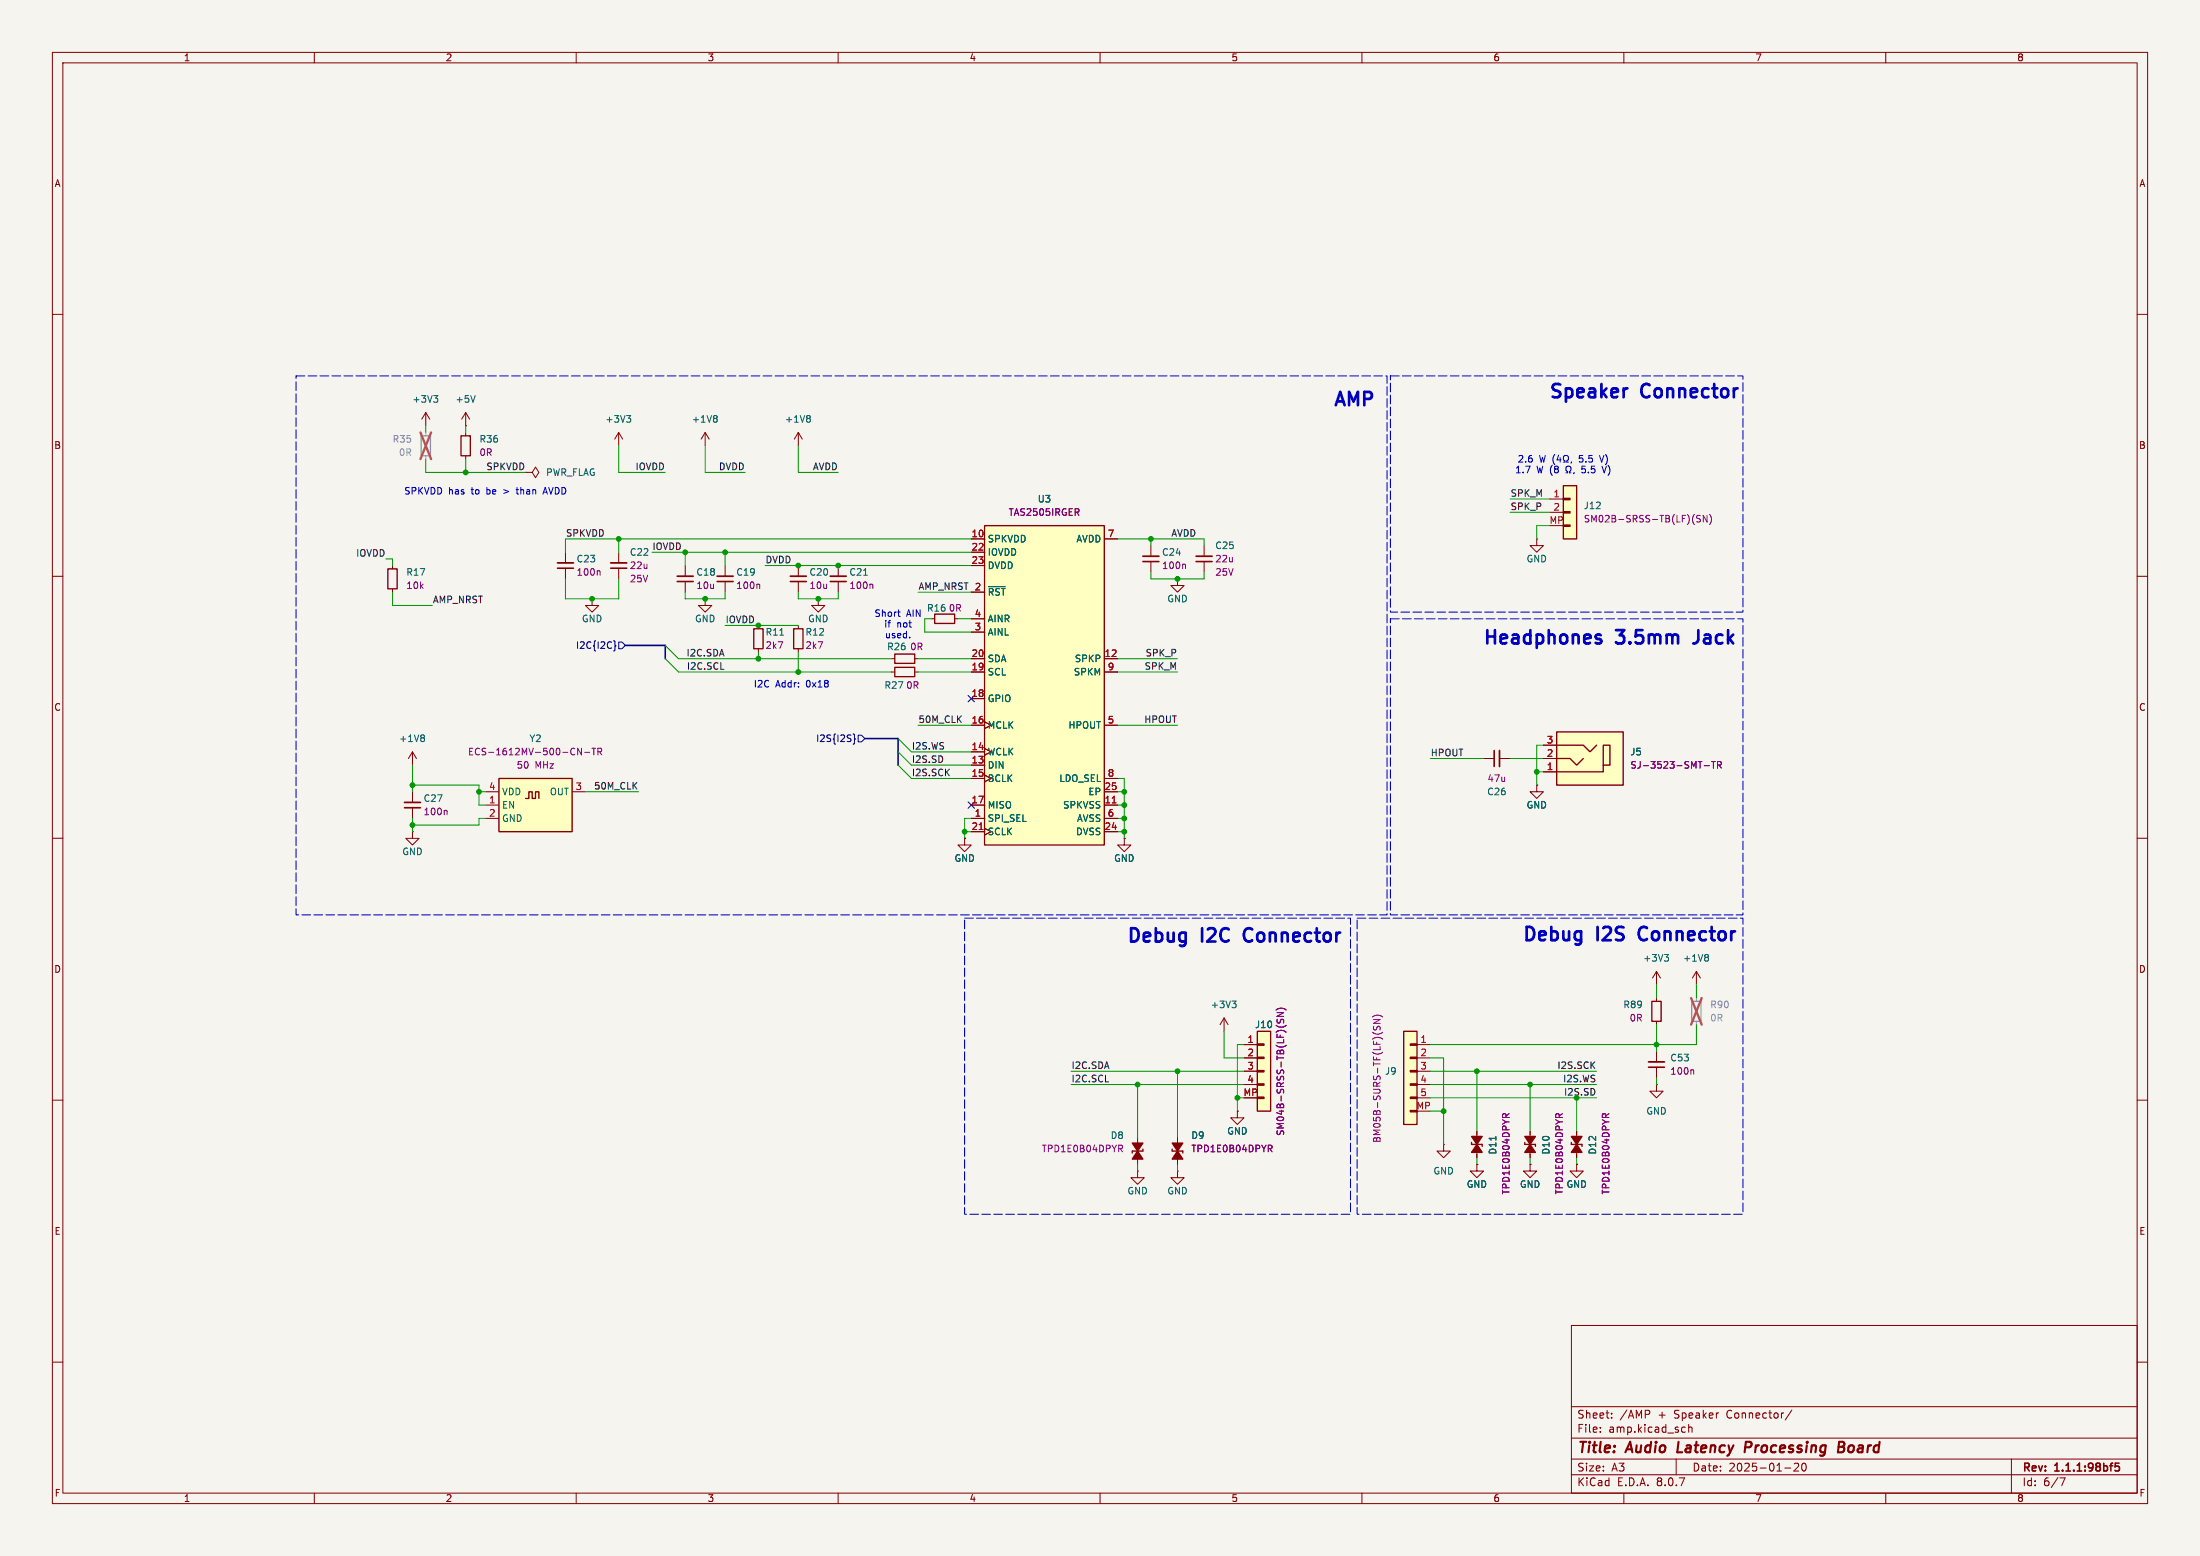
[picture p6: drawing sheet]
<svg xmlns="http://www.w3.org/2000/svg" width="420mm" height="297mm" viewBox="0 0 420 297" stroke-linecap="round" stroke-linejoin="round" font-family="sans-serif">
<path d="M0 0h420v297h-420z" fill="#f5f4ef" stroke="#f5f4ef" stroke-width=".19"/>
<g fill="none" stroke="#840000" stroke-width=".19">
<path d="M10 10h400v277h-400zM12 12h396v273h-396zM60 10v2M110 10v2M160 10v2M210 10v2M260 10v2M310 10v2M360 10v2M10 60h2M81.3 78.7v2.6M81.3 78.7l-.8 1.3"/>
<path d="M81.3 78.7l.7 1.3M408 60h2M10 110h2M160 108v2M160 111v2M177.8 118.1h.6M182.2 118.1h.7M224.8 110.5v1.3h1.3l-1.3 1.2-1.3-1.2h1.3M224.8 110.5h.1M229.9 104.1v2.1M229.9 107.2v2M293.4 102.9v1.2h1.2l-1.2 1.3-1.3-1.3h1.3"/>
<path d="M293.4 102.9h.1M408 110h2M170.2 128.3h.6M170.2 125.7h.6M174.6 128.3h.7M174.6 125.7h.7M10 160h2M78.7 158.8v1.2h-1.2l1.2 1.3 1.3-1.3h-1.3M78.7 158.8h.1M78.7 151.1v2.1M78.7 154.2v2M283.2 144.8h2"/>
<path d="M286.3 144.8h2M408 160h2M10 210h2M408 210h2M300 253h108v32h-108zM10 260h2M300 278.5h108M300 274.5h108M300 268.5h108M305.5 273.2v.2M305.5 272.5v.1M307.7 270.5v.2"/>
<path d="M307.7 269.8v.1M320 278.5v3M321.6 272.4l.1 .1M321.7 273.3l-.1 .1M322.4 271.9v1.5M322.4 272.5l.2-.1 .3 .1 .1 .9M342.1 269.1l-1.3 1.9M343.3 279.4v.5l-.9 .9h1M344.1 279.4a.81 .81 0 0 0 .3 1.4l.3-.2 .1-.4-.1-.8M384 278.5v6.5M408 260h2M60 285v2"/>
<path d="M110 285v2M160 285v2M210 285v2M260 285v2M300 281.5h108M310 285v2M340.7 280.2h1.2M360 285v2M393.2 282.1h1l-.6 1.5"/>
</g>
<path d="M158.5 111h3M228.3 107.2h3.1M77.2 154.2h3.1M285.2 143.3v3M404.5 279.3h-.7v.7l.2-.1h.5l.1 .2-.1 .5-.2 .2-.5-.2" fill="none" stroke="#840000" stroke-width=".3"/>
<path d="M320.4 275.2l-.2 2h.9M334.1 275.2h-.8l-.3 2M334.1 276.2l-.9 .1M351 276.2h.7M351.1 275.2l.9 .1a.51 .51 0 0 1 .1 .5 .51 .51 0 0 1-.4 .4l.2 .1a.58 .58 0 0 1-.3 .9h-.7z" fill="none" stroke="#840000" stroke-width=".4"/>
<path d="M178.4 117.2h3.8v1.8h-3.8zM170.8 127.4h3.8v1.8h-3.8zM170.8 124.8h3.8v1.8h-3.8z" fill="none" stroke="#840000" stroke-width=".25"/>
<path d="M158.5 110h3M228.3 106.2h3.1M77.2 153.2h3.1M286.3 143.3v3" fill="none" stroke="#840000" stroke-width=".33"/>
<path d="M82.8 75.5h.8l-.4 .5M83.3 76l.3 .2v.3l-.3 .3M164.9 109.8h.7" fill="none" stroke="#006464" stroke-width=".19"/>
<path d="M166.4 111.5l.2 .2v.6M85.2 154.7l.1 .2v.6" fill="none" stroke="#840084" stroke-width=".19"/>
<g fill="#ffffc2">
<path d="M101 151.1h.6v1.3h.6v-1.3h.7v1.3h-2.6h.7z"/>
<path d="M95.2 148.6h14v10.2h-14z"/>
</g>
<path d="M95.2 148.6h14v10.2h-14zM100.3 152.4h.7v-1.3h.6v1.3h.6v-1.3h.7v1.3" fill="none" stroke="#840000" stroke-width=".25"/>
<path d="M92.7 153.7h2.5M92.7 156.2h2.5M92.7 151.1h2.5M109.2 151.1h2.6M293.4 149.9v1.2h1.2l-1.2 1.3-1.3-1.3h1.3M293.4 149.9h.1" fill="none" stroke="#840000" stroke-width=".19"/>
<path d="M111 142.8v1.3l-.7-1.3v1.3M111.6 143.6h1M113 142.8h.7M113.4 142.8v1.3M114.1 143.5l.7-.1 .1-.2-.1-.3-.7-.1v1.3M114.5 143.5l.4 .6" fill="none" stroke="#840084" stroke-width=".19"/>
<path d="M88.9 78.7l-.8 1.3z" fill="#ffffc2"/>
<path d="M88.9 78.7v2.6" fill="none" stroke="#ffffc2" stroke-width=".19"/>
<path d="M88.9 78.7l.8 1.3z" fill="#ffffc2"/>
<path d="M88.9 78.7l-.8 1.3M88.9 78.7v2.6M88.9 78.7l.8 1.3M88.9 81.3h.1M88.9 82.6v.6M88.9 87v.6M100.3 90.2h1.3l.6-1 .7 1-.7 1-.6-1" fill="none" stroke="#840000" stroke-width=".19"/>
<path d="M90.7 75.5l-.4 1.3" fill="none" stroke="#006464" stroke-width=".19"/>
<path d="M88 83.2h1.8v3.8h-1.8z" fill="none" stroke="#840000" stroke-width=".25"/>
<path d="M188 100.3h22.8v61h-22.8z" fill="#ffffc2"/>
<path d="M188 100.3h22.8v61h-22.8z" fill="none" stroke="#840000" stroke-width=".25"/>
<g fill="none" stroke="#840000" stroke-width=".19">
<path d="M185.4 102.9h2.6M185.4 113h2.6M185.4 105.4h2.6M185.4 108h2.6M185.4 118.1h2.6M210.8 102.9h2.6M185.4 125.7h2.6M185.4 138.4h2.6M185.4 133.4h2.6M185.4 128.3h2.6M185.4 120.7h2.6M188 137.8l1.2 .6-1.2 .7"/>
<path d="M210.8 125.7h2.6M210.8 138.4h2.6M210.8 128.3h2.6M185.4 156.2h2.6M185.4 153.7h2.6M185.4 146.1h2.6M185.4 143.5h2.6M185.4 148.6h2.6M185.4 158.8h2.6M188 148l1.2 .6-1.2 .6M210.8 151.1h2.6M210.8 156.2h2.6"/>
<path d="M210.8 153.7h2.6M210.8 148.6h2.6M210.8 158.8h2.6M275.6 218.4v1.3h-1.3l1.3 1.3 1.3-1.3h-1.3M275.6 218.4h.1M292.1 222.2v1.3h1.3l-1.3 1.3-1.3-1.3h1.3M292.1 222.2h.1"/>
</g>
<path d="M186.9 158.3h.8M212.3 153.3h.8" fill="none" stroke="#a90000" stroke-width=".19"/>
<path d="M188.7 112h3.2" fill="none" stroke="#006464" stroke-width=".19"/>
<path d="M80.4 83.2h1.8v3.8h-1.8z" fill="none" stroke="#9c9b98" stroke-width=".25"/>
<path d="M81.3 82.6v.6M81.3 87v.6" fill="none" stroke="#9c9b98" stroke-width=".19"/>
<path d="M80.3 82.5l2 5.1M82.3 82.5l-2 5.1" fill="none" stroke="#e75356" stroke-width=".46"/>
<g fill="#ffffc2">
<path d="M269.2 212h1.3v.2h-1.3z"/>
<path d="M269.2 209.4h1.3v.3h-1.3z"/>
<path d="M269.2 206.9h1.3v.2h-1.3z"/>
<path d="M269.2 204.3h1.3v.3h-1.3z"/>
<path d="M269.2 201.8h1.3v.3h-1.3z"/>
<path d="M269.2 199.3h1.3v.2h-1.3z"/>
<path d="M268 196.9h2.5v17.7h-2.5z"/>
</g>
<path d="M268 196.9h2.5v17.7h-2.5zM269.2 199.3h1.3v.2h-1.3zM269.2 212h1.3v.2h-1.3zM269.2 209.4h1.3v.3h-1.3zM269.2 206.9h1.3v.2h-1.3zM269.2 204.3h1.3v.3h-1.3zM269.2 201.8h1.3v.3h-1.3zM280.9 218.1v.3h2.1v.4" fill="none" stroke="#840000" stroke-width=".25"/>
<path d="M270.5 199.4h2.5M270.5 201.9h2.5M270.5 204.5h2.5M270.5 207h2.5M270.5 209.6h2.5M281.9 215.9v5.1M281.9 222.2v1.3h1.3l-1.3 1.3-1.2-1.3h1.2M281.9 222.2h.1" fill="none" stroke="#840000" stroke-width=".19"/>
<path d="M262 194.1a1.46 1.46 0 0 1 2 0M262.2 194.6h1.3l-1.3 .7h1.3M262.3 195.9l-.1 .5 .1 .1h.4l.2-.5 .3-.1 .3 .2-.1 .5M286.8 212.8l.3-.2h.3l.1 .2M288.1 212.6l-.6 .4" fill="none" stroke="#840084" stroke-width=".19"/>
<g fill="#840000" stroke="#840000" stroke-width=".25">
<path d="M281.9 218.4l1.1 1.6h-2.1z"/>
<path d="M280.9 216.9h2.1l-1.1 1.5z"/>
</g>
<path d="M285.6 216.9v.7" fill="none" stroke="#006464" stroke-width=".19"/>
<path d="M323.8 185.4l-.7 1.3z" fill="#ffffc2"/>
<path d="M323.8 185.4v2.6" fill="none" stroke="#ffffc2" stroke-width=".19"/>
<path d="M323.8 185.4l.8 1.3z" fill="#ffffc2"/>
<g fill="none" stroke="#840000" stroke-width=".19">
<path d="M184.1 160v1.3h-1.2l1.2 1.3 1.3-1.3h-1.3M184.1 160h.1M316.2 185.4v2.6M316.2 190.5v.6M316.2 194.9v.7M316.2 185.4l-.7 1.3M316.2 185.4l.8 1.3M323.8 185.4l-.7 1.3M323.8 185.4v2.6M323.8 185.4l.8 1.3M292.1 215.9v5.1M301 215.9v5.1"/>
<path d="M316.2 207v1.3h-1.2l1.2 1.3 1.3-1.3h-1.3M316.2 207h.1M316.2 200.7v2M316.2 203.7v2M301 222.2v1.3h1.3l-1.3 1.3-1.3-1.3h1.3M301 222.2h.1"/>
</g>
<path d="M317.7 182.2h.8l-.4 .5M318.3 182.7l.2 .2v.3l-.2 .3M325.9 182.2l.2 .2-.2 .3 .2 .3v.2l-.2 .3" fill="none" stroke="#006464" stroke-width=".19"/>
<path d="M323 191.1h1.7v3.8h-1.7z" fill="none" stroke="#9c9b98" stroke-width=".25"/>
<path d="M323.8 190.5v.6M323.8 194.9v.7" fill="none" stroke="#9c9b98" stroke-width=".19"/>
<path d="M322.8 190.5l2.1 5.1M324.9 190.5l-2.1 5.1" fill="none" stroke="#e75356" stroke-width=".46"/>
<path d="M315.3 191.1h1.8v3.8h-1.8zM291.1 218.1v.3h2v.4M300 218.1v.3h2v.4" fill="none" stroke="#840000" stroke-width=".25"/>
<path d="M314.7 203.7h3.1" fill="none" stroke="#840000" stroke-width=".3"/>
<path d="M314.7 202.7h3.1" fill="none" stroke="#840000" stroke-width=".33"/>
<path d="M297 212.8l.2-.2h.3l.2 .2M298.3 212.6l-.6 .4M305.9 212.8l.2-.2h.3l.2 .2M307.2 212.6l-.6 .4M323.2 204.2l.1 .2v.6" fill="none" stroke="#840084" stroke-width=".19"/>
<g fill="#840000" stroke="#840000" stroke-width=".25">
<path d="M301 218.4l1 1.6h-2z"/>
<path d="M300 216.9h2l-1 1.5z"/>
<path d="M292.1 218.4l1 1.6h-2z"/>
<path d="M291.1 216.9h2l-1 1.5z"/>
</g>
<g fill="#ffffc2">
<path d="M298.4 100.2h1.3v.3h-1.3z"/>
<path d="M298.4 97.7h1.3v.2h-1.3z"/>
<path d="M298.4 95.1h1.3v.3h-1.3z"/>
<path d="M298.4 92.7h2.6v10.2h-2.6z"/>
</g>
<path d="M298.4 97.7h1.3v.2h-1.3zM298.4 95.1h1.3v.3h-1.3zM298.4 92.7h2.6v10.2h-2.6zM298.4 100.2h1.3v.3h-1.3z" fill="none" stroke="#840000" stroke-width=".25"/>
<path d="M295.9 95.3h2.5M295.9 97.8h2.5" fill="none" stroke="#840000" stroke-width=".19"/>
<path d="M324.6 98.4h-.5l-.2 .1v.4l.6 .2 .1 .3-.2 .2h-.5M325.9 98.4v1.2l-.7-1.2v1.2M326.4 98.2a1.46 1.46 0 0 1 0 1.9" fill="none" stroke="#840084" stroke-width=".19"/>
<g fill="#ffffc2">
<path d="M297.2 139.7h12.7v10.2h-12.7z"/>
<path d="M297.2 144.8h5.1l-1.3 1.3-1.3-1.3z"/>
<path d="M297.2 142.2h7.6l-1.3 1.3-1.2-1.3z"/>
<path d="M297.2 147.3l8.9-1.2h1.2v-3.9h-1.2v5.1z"/>
</g>
<path d="M74 108.6h1.8v3.8h-1.8zM297.2 139.7h12.7v10.2h-12.7zM297.2 144.8h2.5l1.3 1.3 1.3-1.3M297.2 142.2h5.1l1.2 1.3 1.3-1.3M306.1 146.1h1.2v-3.9h-1.2v5.1h-8.9" fill="none" stroke="#840000" stroke-width=".25"/>
<g fill="none" stroke="#840000" stroke-width=".19">
<path d="M74.9 108v.6M74.9 112.4v.6M130.8 108v2M130.8 111v2M152.4 108v2M152.4 111v2M219.7 104.1v2.1M219.7 107.2v2M294.6 147.3h2.6M294.6 144.8h2.6M294.6 142.2h2.6M233.7 194.3v2.6"/>
<path d="M233.7 194.3l-.8 1.3M233.7 194.3l.7 1.3"/>
</g>
<path d="M226.1 107.7l.2 .2v.6M325.3 146.1h1M326.7 145.4h.8M327.1 145.4v1.2M327.9 146h.6l.1-.2-.1-.3-.6-.1v1.2M328.2 146l.4 .6" fill="none" stroke="#840084" stroke-width=".19"/>
<path d="M129.3 111h3M150.9 111h3M218.2 107.2h3" fill="none" stroke="#840000" stroke-width=".3"/>
<path d="M129.3 110h3M150.9 110h3M218.2 106.2h3" fill="none" stroke="#840000" stroke-width=".33"/>
<path d="M235.2 191.1h.8l-.4 .5M235.7 191.6l.3 .2v.3l-.3 .2" fill="none" stroke="#006464" stroke-width=".19"/>
<path d="M78.7 143.5l.8 1.3z" fill="#ffffc2"/>
<path d="M78.7 143.5v2.6" fill="none" stroke="#ffffc2" stroke-width=".19"/>
<path d="M78.7 143.5l-.7 1.3z" fill="#ffffc2"/>
<path d="M107.9 105.4v2M107.9 108.5v2M78.7 143.5l.8 1.3M78.7 143.5v2.6M78.7 143.5l-.7 1.3M214.6 160v1.3h1.3l-1.3 1.3-1.2-1.3h1.2M214.6 160h.1M217.2 223.5v1.3h1.2l-1.2 1.3-1.3-1.3h1.3M217.2 223.5h.1" fill="none" stroke="#840000" stroke-width=".19"/>
<path d="M80.8 140.3l.2 .2-.2 .3 .2 .3v.2l-.2 .2" fill="none" stroke="#006464" stroke-width=".19"/>
<path d="M106.4 108.5h3.1" fill="none" stroke="#840000" stroke-width=".3"/>
<path d="M106.4 107.4h3.1" fill="none" stroke="#840000" stroke-width=".33"/>
<path d="M114.4 109l.2 .1v.7" fill="none" stroke="#840084" stroke-width=".19"/>
<path d="M134.6 82.6l.8 1.2z" fill="#ffffc2"/>
<path d="M134.6 82.6v2.5" fill="none" stroke="#ffffc2" stroke-width=".19"/>
<path d="M134.6 82.6l-.7 1.2z" fill="#ffffc2"/>
<path d="M134.6 82.6l.8 1.2M134.6 82.6v2.5M134.6 82.6l-.7 1.2" fill="none" stroke="#840000" stroke-width=".19"/>
<path d="M136.7 79.3l.2 .3-.2 .3 .2 .2v.2l-.2 .3" fill="none" stroke="#006464" stroke-width=".19"/>
<path d="M152.4 82.6l.8 1.2z" fill="#ffffc2"/>
<path d="M152.4 82.6v2.5" fill="none" stroke="#ffffc2" stroke-width=".19"/>
<path d="M152.4 82.6l-.8 1.2z" fill="#ffffc2"/>
<g fill="none" stroke="#840000" stroke-width=".19">
<path d="M118.1 82.6v2.5M118.1 82.6l-.8 1.2M118.1 82.6l.8 1.2M152.4 82.6l.8 1.2M152.4 82.6v2.5M152.4 82.6l-.8 1.2M113 114.3v1.3h1.3l-1.3 1.2-1.2-1.2h1.2M113 114.3h.1M118.1 105.4v2M118.1 108.5v2M134.6 114.3v1.3h1.3l-1.3 1.2-1.3-1.2h1.3M134.6 114.3h.1"/>
<path d="M138.4 108v2M138.4 111v2M144.8 119.4v.6M152.4 119.4v.6M156.2 114.3v1.3h1.3l-1.3 1.2-1.3-1.2h1.3M156.2 114.3h.1M144.8 123.8v.7M152.4 123.8v.7M217.2 217.2v5M224.8 217.2v5M236.2 212.1v1.3h1.3l-1.3 1.2-1.3-1.2h1.3M236.2 212.1h.1"/>
<path d="M224.8 223.5v1.3h1.3l-1.3 1.3-1.3-1.3h1.3M224.8 223.5h.1"/>
</g>
<path d="M119.6 79.3h.8l-.4 .5M120.2 79.8l.2 .2v.3l-.2 .3M154.5 79.3l.2 .3-.2 .3 .2 .2v.2l-.2 .3M148.9 121.2h.7" fill="none" stroke="#006464" stroke-width=".19"/>
<path d="M143.9 120h1.8v3.8h-1.8zM151.5 120h1.8v3.8h-1.8zM218.2 219.3v.4h-2v.4M223.8 219.3v.4h2v.4" fill="none" stroke="#840000" stroke-width=".25"/>
<g fill="#840000" stroke="#840000" stroke-width=".25">
<path d="M224.8 219.7l1 1.5h-2z"/>
<path d="M223.8 218.2h2l-1 1.5z"/>
<path d="M217.2 219.7l1 1.5h-2z"/>
<path d="M216.2 218.2h2l-1 1.5z"/>
</g>
<path d="M144.9 111.5l.1 .2v.6M213.9 219.2l.4 .7M214 218.6l.3 .2-.1 .3-.2 .1M242.4 219.2l.4 .7M242.6 218.6l.2 .2v.3l-.2 .1" fill="none" stroke="#840084" stroke-width=".19"/>
<path d="M116.6 108.5h3M136.9 111h3.1" fill="none" stroke="#840000" stroke-width=".3"/>
<path d="M116.6 107.4h3M136.9 110h3.1" fill="none" stroke="#840000" stroke-width=".33"/>
<g fill="#ffffc2">
<path d="M240 209.4h1.3v.3h-1.3z"/>
<path d="M240 206.9h1.3v.2h-1.3z"/>
<path d="M240 204.3h1.3v.3h-1.3z"/>
<path d="M240 201.8h1.3v.3h-1.3z"/>
<path d="M240 199.3h1.3v.2h-1.3z"/>
<path d="M240 196.9h2.6v15.2h-2.6z"/>
</g>
<path d="M240 199.3h1.3v.2h-1.3zM240 196.9h2.6v15.2h-2.6zM240 209.4h1.3v.3h-1.3zM240 206.9h1.3v.2h-1.3zM240 204.3h1.3v.3h-1.3zM240 201.8h1.3v.3h-1.3z" fill="none" stroke="#840000" stroke-width=".25"/>
<g fill="none" stroke="#840000" stroke-width=".19">
<path d="M185.4 102.9h2.6M185.4 113h2.6M185.4 105.4h2.6M185.4 108h2.6M185.4 118.1h2.6M210.8 102.9h2.6M185.4 125.7h2.6M185.4 138.4h2.6M185.4 133.4h2.6M185.4 128.3h2.6M185.4 120.7h2.6M188 137.8l1.2 .6-1.2 .7"/>
<path d="M210.8 125.7h2.6M210.8 138.4h2.6M210.8 128.3h2.6M185.4 156.2h2.6M185.4 153.7h2.6M185.4 146.1h2.6M185.4 143.5h2.6M185.4 148.6h2.6M185.4 158.8h2.6M188 148l1.2 .6-1.2 .6M210.8 151.1h2.6M210.8 156.2h2.6"/>
<path d="M210.8 153.7h2.6M210.8 148.6h2.6M210.8 158.8h2.6M293.4 149.9h.1M294.6 147.3h2.6M294.6 144.8h2.6M294.6 142.2h2.6M184.1 160h.1M214.6 160h.1M237.5 199.4h2.5M224.8 217.2v.6M236.2 212.1h.1"/>
<path d="M237.5 201.9h2.5M237.5 204.5h2.5M237.5 207h2.5M281.9 215.9v.6M292.1 215.9v.6M301 215.9v.6M224.8 221.6v.6M281.9 222.2h.1M281.9 220.3v.7M292.1 222.2h.1M292.1 220.3v.7M301 222.2h.1"/>
<path d="M301 220.3v.7"/>
</g>
<g fill="none" stroke="#840084" stroke-width=".19">
<path d="M325.3 146.1h1M326.7 145.4h.8M327.1 145.4v1.2M327.9 146h.6l.1-.2-.1-.3-.6-.1v1.2M328.2 146l.4 .6M243.6 192.8a1.46 1.46 0 0 1 1.9 0M243.8 193.3h1.3l-1.3 .7h1.3M243.8 194.6v.4l.1 .2h.4l.2-.5 .3-.1 .3 .2-.1 .5M242.4 219.2l.4 .7M242.6 218.6l.2 .2v.3l-.2 .1M286.8 212.8l.3-.2h.3l.1 .2M288.1 212.6l-.6 .4"/>
<path d="M297 212.8l.2-.2h.3l.2 .2M298.3 212.6l-.6 .4M305.9 212.8l.2-.2h.3l.2 .2M307.2 212.6l-.6 .4"/>
</g>
<path d="M117.2 122.3l.2 .2v.6l.2 .2-.2 .2v.6l-.2 .2M118.1 122.6h.6l.7 .6-.7 .6h-.6zM184.8 132.7l1.2 1.3M186 132.7l-1.2 1.3M162.9 140.1l.2 .2v.6l.2 .2-.2 .1v.7l-.2 .1M163.8 140.3h.7l.6 .7-.6 .6h-.7zM184.8 153.1l1.2 1.2M186 153.1l-1.2 1.2" fill="none" stroke="#000084" stroke-width=".19"/>
<g fill="none" stroke="#0000c2" stroke-width=".19">
<path d="M98.5 93.5h.5M98.7 93l.1 1.2M103.8 93.9h.6M104.1 93l-.4 1.3M293.9 86.9l.3 1.3 .3-.9 .2 .9 .3-1.3M296.8 86.8a1.47 1.47 0 0 0 0 1.8M297.5 86.9l-.3 .9h.8M297.8 87.4v.8M298.4 88.2h.4v-.2a.54 .54 0 0 1-.3-.8 .54 .54 0 0 1 .7-.2l.2 .6-.3 .4v.2h.3M298.9 90.3h.3v-.3a.54 .54 0 0 1-.2-.7 .54 .54 0 0 1 .7-.3l.2 .6-.3 .4v.3h.3M300 88.1l-.1 .3M300.5 90.2l-.1 .2"/>
<path d="M305.3 86.9l.5 1.3M305.8 89l.5 1.3M171.4 116.8h.4M171.6 117.6l.2 .1M173.7 121.6v.2"/>
</g>
<path d="M310.7 74.1l-.5 .2M305 122l.6 .1 .1 .4-.4 .3h-.4M305 121.1l.6 .1M323.2 122.8h.3" fill="none" stroke="#0000c2" stroke-width=".51"/>
<path d="M56.5 71.8h208.3v102.8h-208.3zM265.4 71.8h67.3v45h-67.3zM265.4 118.1h67.3v56.5h-67.3zM184.1 175.3h73.7v56.5h-73.7zM259.1 175.3h73.6v56.5h-73.6z" fill="none" stroke="#0000c2" stroke-width=".19" stroke-dasharray="1.7 .6"/>
<path d="M119.4 123.2h7.6v2.5M165.1 141h6.3v5.1" fill="none" stroke="#000084" stroke-width=".3"/>
<g fill="none" stroke="#009600" stroke-width=".19">
<path d="M81.3 87.6v2.6h19M81.3 81.3v1.3M88.9 81.3v1.3M88.9 87.6v2.6M118.1 85.1v5.1h8.9M134.6 85.1v5.1h7.6M152.4 85.1v5.1h7.6M288.3 97.8h7.6M288.3 95.3h7.6M73.7 106.7h1.2v1.3M74.9 113v2.6h7.6M107.9 110.5v3.8h10.2v-3.8"/>
<path d="M118.1 102.9v2.5M124.5 105.4h60.9M130.8 105.4v2.6M130.8 113v1.3h7.6v-1.3M138.4 119.4h14M138.4 105.4v2.6M146 108h39.4M152.4 113v1.3h7.6v-1.3M175.3 113h10.1M177.8 118.1h-1.3v2.6h8.9M182.9 118.1h2.5M185.4 102.9h-77.5v2.5"/>
<path d="M213.4 102.9h16.5v1.2M219.7 102.9v1.2M219.7 109.2v1.3h10.2v-1.3M295.9 100.3h-2.5v2.6M127 123.2l2.5 2.5h40.7M127 125.7l2.5 2.6h40.7M144.8 124.5v1.2M152.4 124.5v3.8M175.3 138.4h10.1M175.3 125.7h10.1M175.3 128.3h10.1M213.4 138.4h11.4"/>
<path d="M213.4 125.7h11.4M213.4 128.3h11.4M78.7 149.9h12.7v3.8h1.3M78.7 146.1v5M78.7 156.2v2.6M91.4 151.1h1.3M92.7 156.2h-1.3v1.3h-12.7M111.8 151.1h10.1M171.4 146.1l2.6 2.5h11.4M171.4 143.5l2.6 2.6h11.4M171.4 141l2.6 2.5h11.4M184.1 158.8h1.3"/>
<path d="M185.4 156.2h-1.3v3.8M213.4 148.6h1.2v11.4M213.4 153.7h1.2M213.4 156.2h1.2M213.4 158.8h1.2M213.4 151.1h1.2M273 144.8h10.2M288.3 144.8h6.3M293.4 147.3h1.2M294.6 142.2h-1.2v7.7M233.7 196.9v5h3.8M237.5 199.4h-1.3v12.7"/>
<path d="M316.2 188v2.5M316.2 195.6v5.1M323.8 188v2.5M323.8 195.6v3.8h-50.8M204.5 204.5h33M204.5 207h33M217.2 207v10.2M224.8 204.5v12.7M236.2 209.6h1.3M273 204.5h31.8M273 207h31.8M273 201.9h2.6v16.5"/>
<path d="M273 209.6h31.8M273 212.1h2.6M281.9 204.5v11.4M292.1 207v8.9M301 209.6v6.3M316.2 205.7v1.3M217.2 222.2v1.3M224.8 222.2v1.3M281.9 221v1.2M292.1 221v1.2M301 221v1.2"/>
</g>
<path d="M186.9 158.3h.8M212.3 153.3h.8" fill="none" stroke="#a90000" stroke-width=".19"/>
<path d="M188.7 112h3.2M285.6 216.9v.7" fill="none" stroke="#006464" stroke-width=".19"/>
<g fill="#009600" stroke="#009600" stroke-width=".19">
<circle cx="275.6" cy="212.1" r=".46"/>
<circle cx="236.2" cy="209.6" r=".46"/>
<circle cx="214.6" cy="158.8" r=".46"/>
<circle cx="224.8" cy="204.5" r=".46"/>
<circle cx="217.2" cy="207" r=".46"/>
<circle cx="214.6" cy="153.7" r=".46"/>
<circle cx="214.6" cy="151.1" r=".46"/>
<circle cx="184.1" cy="158.8" r=".46"/>
<circle cx="214.6" cy="156.2" r=".46"/>
<circle cx="219.7" cy="102.9" r=".46"/>
<circle cx="224.8" cy="110.5" r=".46"/>
<circle cx="293.4" cy="147.3" r=".46"/>
<circle cx="316.2" cy="199.4" r=".46"/>
<circle cx="281.9" cy="204.5" r=".46"/>
<circle cx="301" cy="209.6" r=".46"/>
<circle cx="292.1" cy="207" r=".46"/>
<circle cx="152.4" cy="128.3" r=".46"/>
<circle cx="144.8" cy="125.7" r=".46"/>
<circle cx="156.2" cy="114.3" r=".46"/>
<circle cx="78.7" cy="149.9" r=".46"/>
<circle cx="91.4" cy="151.1" r=".46"/>
<circle cx="118.1" cy="102.9" r=".46"/>
<circle cx="78.7" cy="157.5" r=".46"/>
<circle cx="113" cy="114.3" r=".46"/>
<circle cx="134.6" cy="114.3" r=".46"/>
<circle cx="144.8" cy="119.4" r=".46"/>
<circle cx="160" cy="108" r=".46"/>
<circle cx="152.4" cy="108" r=".46"/>
<circle cx="130.8" cy="105.4" r=".46"/>
<circle cx="138.4" cy="105.4" r=".46"/>
<circle cx="88.9" cy="90.2" r=".46"/>
</g>
<g font-size="3.5" fill="#0000c2">
<text x="295.4" y="76.7">Speaker</text>
<text x="313.4" y="76.7">Connector</text>
<text x="254.3" y="78.2">AMP</text>
<text x="282.8" y="123.7">Headphones</text>
<text x="308.6" y="123.7">3.5mm</text>
<text x="324.4" y="123.7">Jack</text>
<text x="214.8" y="180.6">Debug</text>
<text x="229.4" y="180.6">I2C</text>
<text x="238.5" y="180.6">Connector</text>
<text x="290.3" y="180.3">Debug</text>
<text x="304.9" y="180.3">I2S</text>
<text x="313.9" y="180.3">Connector</text>
</g>
<g font-size="2.8" fill="#840000">
<text x="301" y="277.9">Title:</text>
<text x="310.6" y="277.9">Audio</text>
<text x="321.1" y="277.9">Latency</text>
<text x="334.7" y="277.9">Processing</text>
<text x="353.3" y="277.9">Board</text>
</g>
<g font-size="2.1" fill="#840000">
<text x="301" y="273.7">File:</text>
<text x="301" y="271">Sheet:</text>
<text x="307.1" y="273.7">amp.kicad_sch</text>
<text x="309.2" y="271">/AMP</text>
<text x="316.6" y="271">+</text>
<text x="319.7" y="271">Speaker</text>
<text x="329.9" y="271">Connector/</text>
<text x="301" y="281.1">Size:</text>
<text x="307.6" y="281.1">A3</text>
<text x="323" y="281.1">Date:</text>
<text x="330" y="281.1">2025-01-20</text>
<text x="386" y="281.3">Rev:</text>
<text x="392.4" y="281.3">1.1.1:98bf5</text>
<text x="301" y="283.9">KiCad</text>
<text x="308.7" y="283.9">E.D.A.</text>
<text x="316.3" y="283.9">8.0.7</text>
<text x="386" y="283.9">Id:</text>
<text x="390.1" y="283.9">6/7</text>
</g>
<g font-size="1.8" fill="#840000">
<text x="35" y="11.9">1</text>
<text x="85" y="11.9">2</text>
<text x="135" y="11.9">3</text>
<text x="185" y="11.9">4</text>
<text x="235" y="11.9">5</text>
<text x="285" y="11.9">6</text>
<text x="335" y="11.9">7</text>
<text x="385" y="11.9">8</text>
<text x="10.3" y="35.9">A</text>
<text x="408.3" y="35.9">A</text>
<text x="10.3" y="85.9">B</text>
<text x="408.2" y="85.9">B</text>
<text x="10.3" y="135.9">C</text>
<text x="408.2" y="135.9">C</text>
<text x="10.3" y="185.9">D</text>
<text x="408.2" y="185.9">D</text>
<text x="10.3" y="235.9">E</text>
<text x="408.3" y="235.9">E</text>
<text x="10.3" y="285.9">F</text>
<text x="35" y="286.9">1</text>
<text x="85" y="286.9">2</text>
<text x="135" y="286.9">3</text>
<text x="185" y="286.9">4</text>
<text x="235" y="286.9">5</text>
<text x="285" y="286.9">6</text>
<text x="335" y="286.9">7</text>
<text x="385" y="286.9">8</text>
<text x="408.3" y="285.9">F</text>
</g>
<g font-size="1.8" fill="#006464">
<text x="78.6" y="77.1">+3V3</text>
<text x="86.9" y="77.1">+5V</text>
<text x="115.5" y="80.9">+3V3</text>
<text x="132" y="80.9">+1V8</text>
<text x="149.8" y="80.9">+1V8</text>
<text x="91.4" y="84.7">R36</text>
<text x="104.1" y="91">PWR_FLAG</text>
<text x="198" y="96.1">U3</text>
<text x="302.3" y="97.4">J12</text>
<text x="110" y="107.5">C23</text>
<text x="120.1" y="106.3">C22</text>
<text x="188.5" y="103.7">SPKVDD</text>
<text x="188.5" y="106.3">IOVDD</text>
<text x="205.4" y="103.7">AVDD</text>
<text x="221.7" y="106.3">C24</text>
<text x="231.9" y="105">C25</text>
<text x="291.3" y="107.5">GND</text>
<text x="77.5" y="110.1">R17</text>
<text x="132.8" y="110.1">C18</text>
<text x="140.5" y="110.1">C19</text>
<text x="154.4" y="110.1">C20</text>
<text x="162.1" y="110.1">C21</text>
<text x="188.5" y="113.9">~{RST}</text>
<text x="188.5" y="108.8">DVDD</text>
<text x="111" y="119">GND</text>
<text x="132.6" y="119">GND</text>
<text x="154.2" y="119">GND</text>
<text x="176.9" y="116.9">R16</text>
<text x="188.5" y="119">AINR</text>
<text x="222.8" y="115.2">GND</text>
<text x="146" y="121.5">R11</text>
<text x="153.7" y="121.5">R12</text>
<text x="169.3" y="124.3">R26</text>
<text x="188.5" y="121.5">AINL</text>
<text x="168.7" y="131.7">R27</text>
<text x="188.5" y="129.1">SCL</text>
<text x="188.5" y="126.6">SDA</text>
<text x="204.9" y="129.1">SPKM</text>
<text x="205.1" y="126.6">SPKP</text>
<text x="188.5" y="134.2">GPIO</text>
<text x="76.1" y="141.8">+1V8</text>
<text x="101" y="141.8">Y2</text>
<text x="188.5" y="139.3">MCLK</text>
<text x="203.9" y="139.3">HPOUT</text>
<text x="188.5" y="146.9">DIN</text>
<text x="188.5" y="144.4">WCLK</text>
<text x="188.5" y="149.5">BCLK</text>
<text x="202.1" y="149.5">LDO_SEL</text>
<text x="311.1" y="144.4">J5</text>
<text x="80.8" y="153.3">C27</text>
<text x="95.8" y="154.5">EN</text>
<text x="95.8" y="152">VDD</text>
<text x="104.9" y="152">OUT</text>
<text x="188.5" y="154.5">MISO</text>
<text x="202.9" y="154.5">SPKVSS</text>
<text x="207.7" y="152">EP</text>
<text x="283.8" y="152">C26</text>
<text x="291.3" y="154.5">GND</text>
<text x="95.8" y="157.1">GND</text>
<text x="188.5" y="157.1">SPI_SEL</text>
<text x="188.5" y="159.6">SCLK</text>
<text x="205.3" y="159.6">DVSS</text>
<text x="205.5" y="157.1">AVSS</text>
<text x="76.7" y="163.4">GND</text>
<text x="182.1" y="164.7">GND</text>
<text x="212.6" y="164.7">GND</text>
<text x="313.6" y="183.7">+3V3</text>
<text x="321.2" y="183.7">+1V8</text>
<text x="231" y="192.6">+3V3</text>
<text x="239.5" y="196.4">J10</text>
<text x="309.8" y="192.6">R89</text>
<text x="318.8" y="202.8">C53</text>
<text x="264.3" y="205.3">J9</text>
<text x="314.2" y="212.9">GND</text>
<text x="211.9" y="217.6">D8</text>
<text x="227.3" y="217.6">D9</text>
<text x="234.2" y="216.8">GND</text>
<text x="285.9" y="220.5" transform="rotate(-90 285.9 220.5)">D11</text>
<text x="296" y="220.5" transform="rotate(-90 296 220.5)">D10</text>
<text x="304.9" y="220.5" transform="rotate(-90 304.9 220.5)">D12</text>
<text x="273.6" y="224.4">GND</text>
<text x="279.9" y="226.9">GND</text>
<text x="290.1" y="226.9">GND</text>
<text x="299" y="226.9">GND</text>
<text x="215.1" y="228.2">GND</text>
<text x="222.8" y="228.2">GND</text>
</g>
<g font-size="1.8" fill="#939391">
<text x="74.9" y="84.7">R35</text>
<text x="326.4" y="192.6">R90</text>
</g>
<g font-size="1.8" fill="#9c9b98">
<text x="76.1" y="87.2">0R</text>
<text x="326.4" y="195.2">0R</text>
</g>
<g font-size="1.8" fill="#840084">
<text x="91.4" y="87.2">0R</text>
<text x="192.5" y="98.7">TAS2505IRGER</text>
<text x="302.3" y="99.9">SM02B-SRSS-TB(LF)(SN)</text>
<text x="231.9" y="107.5">22u</text>
<text x="77.5" y="112.6">10k</text>
<text x="110" y="110.1">100n</text>
<text x="120.1" y="108.8">22u</text>
<text x="120.2" y="111.4">25V</text>
<text x="132.8" y="112.6">10u</text>
<text x="140.5" y="112.6">100n</text>
<text x="154.4" y="112.6">10u</text>
<text x="162.1" y="112.6">100n</text>
<text x="221.7" y="108.8">100n</text>
<text x="231.9" y="110.1">25V</text>
<text x="181" y="116.9">0R</text>
<text x="146" y="124.1">2k7</text>
<text x="153.7" y="124.1">2k7</text>
<text x="173.7" y="124.3">0R</text>
<text x="172.9" y="131.7">0R</text>
<text x="89.3" y="144.4">ECS-1612MV-500-CN-TR</text>
<text x="98.5" y="146.9">50</text>
<text x="102.1" y="146.9">MHz</text>
<text x="283.9" y="149.4">47u</text>
<text x="311.1" y="146.9">SJ-3523-SMT-TR</text>
<text x="80.8" y="155.8">100n</text>
<text x="311" y="195.2">0R</text>
<text x="318.8" y="205.3">100n</text>
<text x="198.8" y="220.1">TPD1E0B04DPYR</text>
<text x="227.3" y="220.1">TPD1E0B04DPYR</text>
<text x="245.3" y="216.9" transform="rotate(-90 245.3 216.9)">SM04B-SRSS-TB(LF)(SN)</text>
<text x="263.8" y="218" transform="rotate(-90 263.8 218)">BM05B-SURS-TF(LF)(SN)</text>
<text x="288.4" y="228.1" transform="rotate(-90 288.4 228.1)">TPD1E0B04DPYR</text>
<text x="298.5" y="228.1" transform="rotate(-90 298.5 228.1)">TPD1E0B04DPYR</text>
<text x="307.4" y="228.1" transform="rotate(-90 307.4 228.1)">TPD1E0B04DPYR</text>
</g>
<g font-size="1.8" fill="#0f0f0f">
<text x="92.7" y="89.8">SPKVDD</text>
<text x="121.2" y="89.8">IOVDD</text>
<text x="137.1" y="89.8">DVDD</text>
<text x="155.1" y="89.8">AVDD</text>
<text x="288.3" y="94.9">SPK_M</text>
<text x="288.3" y="97.4">SPK_P</text>
<text x="67.9" y="106.3">IOVDD</text>
<text x="107.9" y="102.5">SPKVDD</text>
<text x="124.5" y="105.1">IOVDD</text>
<text x="146" y="107.6">DVDD</text>
<text x="223.5" y="102.5">AVDD</text>
<text x="175.3" y="112.7">AMP_NRST 2</text>
<text x="82.5" y="115.2">AMP_NRST</text>
<text x="138.4" y="119">IOVDD</text>
<text x="131" y="125.4">I2C.SDA</text>
<text x="218.6" y="125.4">SPK_P</text>
<text x="131" y="127.9">I2C.SCL</text>
<text x="218.4" y="127.9">SPK_M</text>
<text x="174" y="143.2">I2S.WS</text>
<text x="175.3" y="138.1">50M_CLK</text>
<text x="218.4" y="138.1">HPOUT</text>
<text x="174" y="145.7">I2S.SD</text>
<text x="174" y="148.2">I2S.SCK</text>
<text x="273" y="144.4">HPOUT</text>
<text x="113.3" y="150.8">50M_CLK</text>
<text x="204.5" y="204.1">I2C.SDA</text>
<text x="204.5" y="206.7">I2C.SCL</text>
<text x="297.2" y="204.1">I2S.SCK</text>
<text x="298.3" y="206.7">I2S.WS</text>
<text x="298.5" y="209.2">I2S.SD</text>
</g>
<g font-size="1.8" fill="#0000c2">
<text x="289.6" y="88.5">2.6</text>
<text x="301.7" y="88.5">5.5</text>
<text x="305.9" y="88.5">V)</text>
<text x="77.1" y="94.6">SPKVDD</text>
<text x="85.6" y="94.6">has</text>
<text x="90.1" y="94.6">to</text>
<text x="93.2" y="94.6">be</text>
<text x="96.6" y="94.6">&gt;</text>
<text x="99.3" y="94.6">than</text>
<text x="104.7" y="94.6">AVDD</text>
<text x="289.2" y="90.5">1.7</text>
<text x="293.4" y="90.5">W (8</text>
<text x="302.4" y="90.5">5.5</text>
<text x="306.6" y="90.5">V)</text>
<text x="166.8" y="117.9">Short</text>
<text x="168.7" y="120">if</text>
<text x="171.2" y="120">not</text>
<text x="173" y="117.9">AIN</text>
<text x="168.8" y="122">used.</text>
<text x="143.8" y="131.4">I2C</text>
<text x="148.1" y="131.4">Addr:</text>
<text x="154" y="131.4">0x18</text>
</g>
<g font-size="1.8" fill="#a90000">
<text x="296.5" y="95">1</text>
<text x="295.7" y="100.1">MP</text>
<text x="296.5" y="97.5">2</text>
<text x="185.4" y="102.6">10</text>
<text x="185.4" y="105.2">22</text>
<text x="185.4" y="107.7">23</text>
<text x="211.4" y="102.6">7</text>
<text x="186" y="112.8">2</text>
<text x="186" y="117.9">4</text>
<text x="185.4" y="125.5">20</text>
<text x="186" y="120.4">3</text>
<text x="210.8" y="125.5">12</text>
<text x="185.4" y="128">19</text>
<text x="211.4" y="128">9</text>
<text x="185.4" y="133.1">18</text>
<text x="185.4" y="143.3">14</text>
<text x="185.4" y="138.2">16</text>
<text x="211.4" y="138.2">5</text>
<text x="295.2" y="142">3</text>
<text x="185.4" y="145.8">13</text>
<text x="185.4" y="148.3">15</text>
<text x="211.4" y="148.3">8</text>
<text x="295.2" y="147.1">1</text>
<text x="295.2" y="144.5">2</text>
<text x="93.3" y="153.4">1</text>
<text x="93.3" y="156">2</text>
<text x="93.3" y="150.9">4</text>
<text x="109.8" y="150.9">3</text>
<text x="185.4" y="153.4">17</text>
<text x="186" y="156">1</text>
<text x="210.8" y="150.9">25</text>
<text x="210.8" y="153.4">11</text>
<text x="211.4" y="156">6</text>
<text x="185.4" y="158.5">21</text>
<text x="210.8" y="158.5">24</text>
<text x="238.1" y="199.1">1</text>
<text x="238.1" y="201.7">2</text>
<text x="271.1" y="199.1">1</text>
<text x="271.1" y="201.7">2</text>
<text x="237.3" y="209.3">MP</text>
<text x="238.1" y="204.2">3</text>
<text x="238.1" y="206.8">4</text>
<text x="271.1" y="204.2">3</text>
<text x="271.1" y="206.8">4</text>
<text x="271.1" y="209.3">5</text>
<text x="270.3" y="211.8">MP</text>
</g>
<g font-size="1.8" fill="#000084">
<text x="109.9" y="124.1">I2C{I2C}</text>
<text x="155.7" y="141.8">I2S{I2S}</text>
</g>
</svg>
